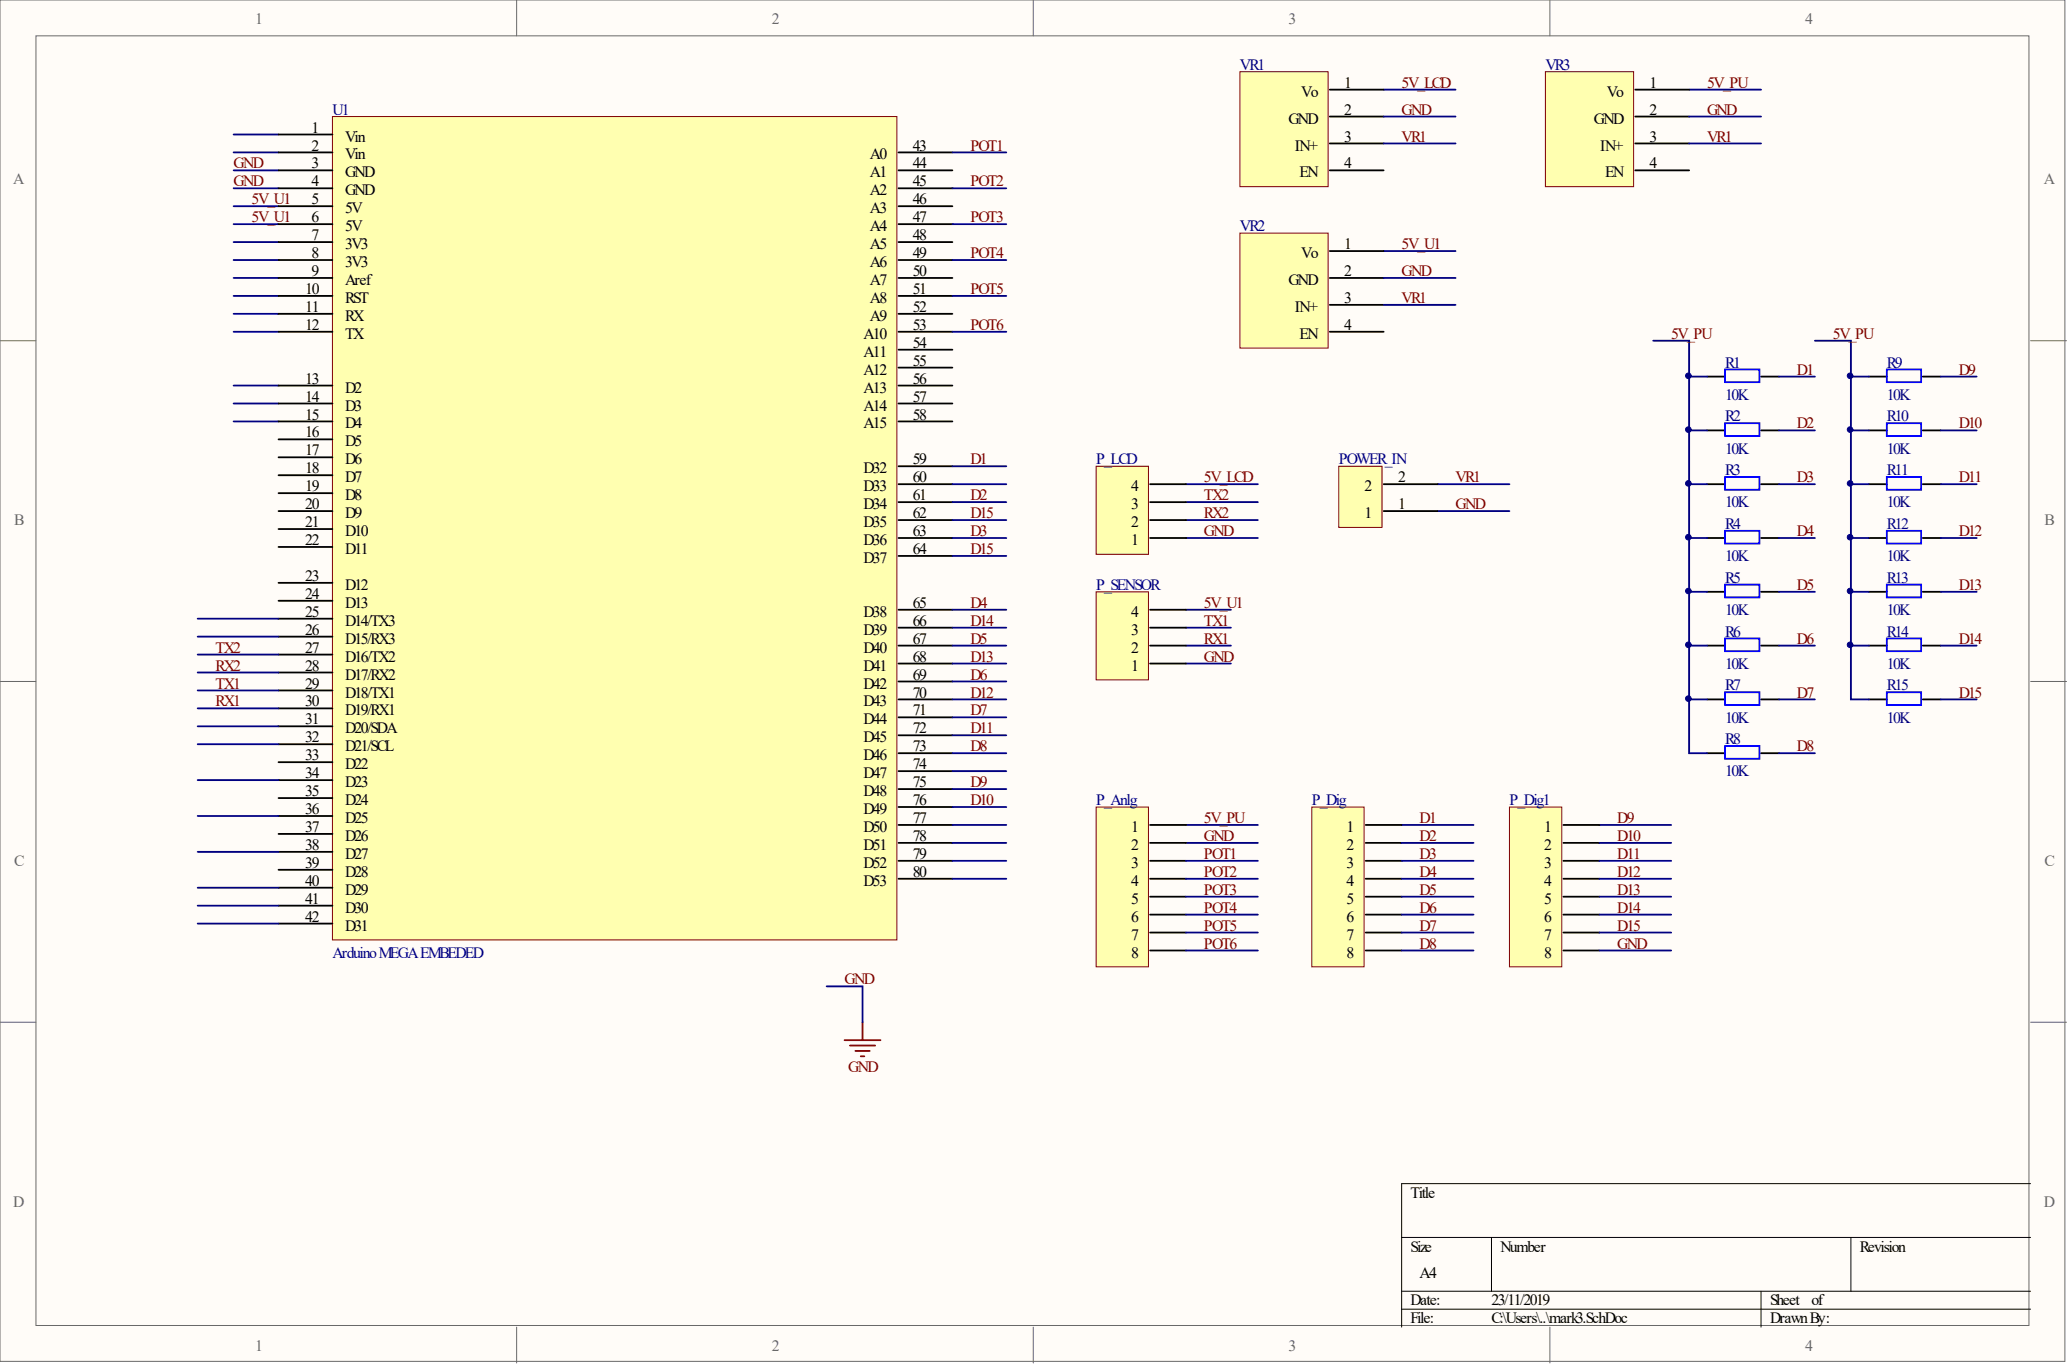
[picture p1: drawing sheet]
<svg xmlns="http://www.w3.org/2000/svg" width="292mm" height="193mm" viewBox="0 0 292 193" stroke-linecap="round" stroke-linejoin="round" font-family="sans-serif">
<g fill="#fffcf8" stroke="#696969" stroke-width=".14">
<path d="M0 0h291.4v192h-291.4z"/>
<path d="M5.1 5.1h281.2v181.9h-281.2z"/>
</g>
<path d="M72.9 0v5.1M145.8 0v5.1M218.7 0v5.1M0 48.1h5.1M286.5 48.1h5.1M0 96.1h5.1M286.5 96.1h5.1M0 144.2h5.1M286.5 144.2h5.1M72.9 187.2v5.1M145.8 187.2v5.1M218.7 187.2v5.1" fill="none" stroke="#696969" stroke-width=".14"/>
<path d="M197.8 174.6h88.7M210.5 174.6v7.5M261.2 174.6v7.5M286.5 167h-88.7v20.2M197.8 182.1h88.7M197.8 184.7h88.7M248.5 182.1v5.1" fill="none" stroke="#000" stroke-width=".14"/>
<g fill="none" stroke="#000080" stroke-width=".25">
<path d="M33 19h6.3M195.3 12.6h10.1M33 31.6h6.3M33 29.1h6.3M33 26.6h6.3M33 24h6.3M33 21.5h6.3M33 39.2h6.3M33 36.7h6.3M33 34.1h6.3M33 46.8h6.3M33 44.3h6.3"/>
<path d="M33 41.7h6.3M33 59.4h6.3M33 56.9h6.3M33 54.4h6.3M167.4 68.3h10.1M167.4 70.8h10.1M167.4 73.4h10.1M167.4 75.9h10.1M202.9 68.3h10.1M202.9 72.1h10.1M167.4 86h6.3M167.4 88.5h6.3"/>
<path d="M167.4 91.1h6.3M167.4 93.6h6.3"/>
</g>
<path d="M46.9 16.4h79.7v116.2h-79.7z" fill="#ffffb0" stroke="#800000" stroke-width=".14"/>
<g fill="none" stroke="#000" stroke-width=".25">
<path d="M39.3 19h7.6M39.3 21.5h7.6M39.3 24h7.6M39.3 26.6h7.6M39.3 29.1h7.6M39.3 31.6h7.6M39.3 34.1h7.6M39.3 36.7h7.6M39.3 39.2h7.6M126.8 21.5h7.6M126.8 24h7.6M126.8 26.6h7.6"/>
<path d="M126.8 29.1h7.6M126.8 31.6h7.6M126.8 34.1h7.6M126.8 36.7h7.6M126.8 39.2h7.6M39.3 41.7h7.6M39.3 44.3h7.6M39.3 46.8h7.6M39.3 54.4h7.6M39.3 56.9h7.6M39.3 59.4h7.6M126.8 41.7h7.6"/>
<path d="M126.8 44.3h7.6M126.8 46.8h7.6M126.8 54.4h7.6M126.8 56.9h7.6M126.8 59.4h7.6M126.8 49.3h7.6M126.8 51.9h7.6M39.3 62h7.6M39.3 64.5h7.6M39.3 67h7.6M39.3 69.6h7.6M39.3 72.1h7.6"/>
<path d="M39.3 74.6h7.6M39.3 77.2h7.6M126.8 65.8h7.6M126.8 68.3h7.6M126.8 70.8h7.6M126.8 73.4h7.6M126.8 75.9h7.6M126.8 78.4h7.6M39.3 82.2h7.6M39.3 84.7h7.6M39.3 87.3h7.6M39.3 89.8h7.6"/>
<path d="M39.3 92.3h7.6M39.3 94.9h7.6M39.3 97.4h7.6M39.3 99.9h7.6M126.8 86h7.6M126.8 88.5h7.6M126.8 91.1h7.6M126.8 93.6h7.6M126.8 96.1h7.6M126.8 98.7h7.6M39.3 102.5h7.6M39.3 105h7.6"/>
<path d="M39.3 107.5h7.6M39.3 110h7.6M39.3 112.6h7.6M39.3 115.1h7.6M39.3 117.6h7.6M126.8 101.2h7.6M126.8 103.7h7.6M126.8 106.2h7.6M126.8 108.8h7.6M126.8 111.3h7.6M126.8 113.8h7.6M126.8 116.4h7.6"/>
<path d="M126.8 118.9h7.6M39.3 120.2h7.6M39.3 122.7h7.6M39.3 125.2h7.6M39.3 127.8h7.6M39.3 130.3h7.6M126.8 121.4h7.6M126.8 124h7.6"/>
</g>
<path d="M154.7 65.8h7.4v12.4h-7.4z" fill="#ffffb0" stroke="#800000" stroke-width=".14"/>
<path d="M162.3 75.9h5.1M162.3 73.4h5.1M162.3 70.8h5.1M162.3 68.3h5.1" fill="none" stroke="#000" stroke-width=".25"/>
<path d="M27.9 94.9h11.4M27.9 92.3h11.4M27.9 89.8h11.4M27.9 87.3h11.4M27.9 99.9h11.4M27.9 97.4h11.4M27.9 102.5h11.4M27.9 105h11.4" fill="none" stroke="#000080" stroke-width=".25"/>
<path d="M188.9 65.8h6.1v8.6h-6.1z" fill="#ffffb0" stroke="#800000" stroke-width=".14"/>
<path d="M195.3 72.1h7.6M195.3 68.3h7.6" fill="none" stroke="#000" stroke-width=".25"/>
<path d="M167.4 116.4h10.1M167.4 118.9h10.1M197.8 116.4h10.1" fill="none" stroke="#000080" stroke-width=".25"/>
<path d="M185.1 113.8h7.4v22.6h-7.4z" fill="#ffffb0" stroke="#800000" stroke-width=".14"/>
<path d="M192.7 116.4h5.1M192.7 118.9h5.1M192.7 121.4h5.1M192.7 124h5.1M192.7 126.5h5.1M192.7 129h5.1M192.7 131.5h5.1M192.7 134.1h5.1" fill="none" stroke="#000" stroke-width=".25"/>
<path d="M197.8 118.9h10.1M197.8 121.4h10.1M197.8 124h10.1M197.8 126.5h10.1M197.8 129h10.1M197.8 131.5h10.1M197.8 134.1h10.1" fill="none" stroke="#000080" stroke-width=".25"/>
<path d="M154.7 113.8h7.4v22.6h-7.4z" fill="#ffffb0" stroke="#800000" stroke-width=".14"/>
<path d="M162.3 116.4h5.1M162.3 118.9h5.1M162.3 121.4h5.1M162.3 124h5.1M162.3 126.5h5.1M162.3 129h5.1M162.3 131.5h5.1M162.3 134.1h5.1" fill="none" stroke="#000" stroke-width=".25"/>
<g fill="none" stroke="#000080" stroke-width=".25">
<path d="M134.4 21.5h7.6M134.4 26.6h7.6M134.4 31.6h7.6M134.4 36.7h7.6M134.4 46.8h7.6M134.4 41.7h7.6M27.9 110h11.4M27.9 115.1h11.4M225.7 116.4h10.1M27.9 120.2h11.4M27.9 125.2h11.4M27.9 127.8h11.4"/>
<path d="M27.9 130.3h11.4M167.4 121.4h10.1M167.4 124h10.1M167.4 126.5h10.1M167.4 129h10.1M167.4 131.5h10.1M167.4 134.1h10.1"/>
</g>
<path d="M213 113.8h7.4v22.6h-7.4z" fill="#ffffb0" stroke="#800000" stroke-width=".14"/>
<path d="M220.6 116.4h5.1M220.6 118.9h5.1M220.6 121.4h5.1M220.6 124h5.1M220.6 126.5h5.1M220.6 129h5.1M220.6 131.5h5.1M220.6 134.1h5.1" fill="none" stroke="#000" stroke-width=".25"/>
<path d="M225.7 118.9h10.1M225.7 121.4h10.1M225.7 124h10.1M225.7 126.5h10.1M225.7 129h10.1M225.7 131.5h10.1M225.7 134.1h10.1" fill="none" stroke="#000080" stroke-width=".25"/>
<path d="M154.7 83.5h7.4v12.4h-7.4z" fill="#ffffb0" stroke="#800000" stroke-width=".14"/>
<g fill="none" stroke="#000" stroke-width=".25">
<path d="M240.9 53.1h2.5M248.5 53.1h2.5M263.7 53.1h2.6M271.3 53.1h2.6M240.9 60.7h2.5M240.9 68.3h2.5M240.9 75.9h2.5M248.5 60.7h2.5M248.5 68.3h2.5M248.5 75.9h2.5M263.7 60.7h2.6M263.7 68.3h2.6"/>
<path d="M263.7 75.9h2.6M271.3 60.7h2.6M271.3 68.3h2.6M271.3 75.9h2.6M162.3 93.6h5.1M162.3 91.1h5.1M162.3 88.5h5.1M162.3 86h5.1M240.9 91.1h2.5M240.9 83.5h2.5M240.9 98.7h2.5M248.5 91.1h2.5"/>
<path d="M248.5 83.5h2.5M248.5 98.7h2.5M263.7 91.1h2.6M263.7 83.5h2.6M263.7 98.7h2.6M271.3 91.1h2.6M271.3 83.5h2.6M271.3 98.7h2.6M240.9 106.2h2.5M248.5 106.2h2.5"/>
</g>
<g fill="none" stroke="#00f" stroke-width=".25">
<path d="M243.4 52.1h4.9v1.8h-4.9zM243.4 59.7h4.9v1.8h-4.9zM266.3 52.1h4.8v1.8h-4.8zM266.3 59.7h4.8v1.8h-4.8zM243.4 67.3h4.9v1.8h-4.9zM243.4 74.9h4.9v1.8h-4.9zM266.3 67.3h4.8v1.8h-4.8zM266.3 74.9h4.8v1.8h-4.8zM243.4 82.5h4.9v1.8h-4.9zM243.4 90.1h4.9v1.8h-4.9zM243.4 97.6h4.9v1.8h-4.9zM266.3 82.5h4.8v1.8h-4.8z"/>
<path d="M266.3 90.1h4.8v1.8h-4.8zM266.3 97.6h4.8v1.8h-4.8zM243.4 105.2h4.9v1.8h-4.9z"/>
</g>
<g fill="none" stroke="#000080" stroke-width=".25">
<path d="M233.3 48.1h5.1v5M240.9 53.1h-2.5v53.1h2.5M251 53.1h5.1M256.1 48.1h5.1v5M263.7 53.1h-2.5v45.6h2.5M273.9 53.1h5M134.4 75.9h7.6M134.4 68.3h7.6M134.4 65.8h7.6M134.4 70.8h7.6M134.4 73.4h7.6M134.4 78.4h7.6"/>
<path d="M238.4 75.9h2.5M238.4 68.3h2.5M238.4 60.7h2.5M251 75.9h5.1M251 68.3h5.1M251 60.7h5.1M261.2 75.9h2.5M261.2 68.3h2.5M261.2 60.7h2.5M273.9 75.9h5M273.9 68.3h5M273.9 60.7h5"/>
<path d="M134.4 98.7h7.6M134.4 91.1h7.6M134.4 86h7.6M134.4 88.5h7.6M134.4 93.6h7.6M134.4 96.1h7.6M238.4 98.7h2.5M238.4 91.1h2.5M238.4 83.5h2.5M251 98.7h5.1M251 91.1h5.1M251 83.5h5.1"/>
<path d="M261.2 91.1h2.5M261.2 83.5h2.5M273.9 98.7h5M273.9 91.1h5M273.9 83.5h5M134.4 106.2h7.6M134.4 101.2h7.6M134.4 103.7h7.6M134.4 108.8h7.6M134.4 111.3h7.6M134.4 113.8h7.6M134.4 116.4h7.6"/>
<path d="M134.4 118.9h7.6M251 106.2h5.1M116.6 139.1h5.1v5.1M134.4 121.4h7.6M134.4 124h7.6"/>
</g>
<path d="M119.2 146.7h5.1M119.9 147.5h3.6M120.7 148.2h2M121.5 149h.5M121.7 144.2v2.5" fill="none" stroke="#800000" stroke-width=".25"/>
<path d="M175 10.1h12.4v16.2h-12.4z" fill="#ffffb0" stroke="#800000" stroke-width=".14"/>
<path d="M187.6 12.6h7.7M187.6 16.4h7.7M187.6 20.2h7.7M187.6 24h7.7" fill="none" stroke="#000" stroke-width=".25"/>
<path d="M195.3 16.4h10.1M195.3 20.2h10.1M195.3 35.4h10.1" fill="none" stroke="#000080" stroke-width=".25"/>
<path d="M175 32.9h12.4v16.2h-12.4z" fill="#ffffb0" stroke="#800000" stroke-width=".14"/>
<path d="M187.6 35.4h7.7M187.6 39.2h7.7M187.6 43h7.7M187.6 46.8h7.7" fill="none" stroke="#000" stroke-width=".25"/>
<path d="M238.4 12.6h10.1M195.3 39.2h10.1M195.3 43h10.1" fill="none" stroke="#000080" stroke-width=".25"/>
<path d="M218.1 10.1h12.4v16.2h-12.4z" fill="#ffffb0" stroke="#800000" stroke-width=".14"/>
<path d="M230.8 12.6h7.6M230.8 16.4h7.6M230.8 20.2h7.6M230.8 24h7.6" fill="none" stroke="#000" stroke-width=".25"/>
<path d="M238.4 16.4h10.1M238.4 20.2h10.1" fill="none" stroke="#000080" stroke-width=".25"/>
<g fill="#000080" stroke="#000080" stroke-width=".14">
<circle cx="238.2" cy="98.5" r=".39"/>
<circle cx="238.2" cy="91" r=".39"/>
<circle cx="238.2" cy="83.4" r=".39"/>
<circle cx="238.2" cy="75.8" r=".39"/>
<circle cx="238.2" cy="68.2" r=".39"/>
<circle cx="238.2" cy="60.6" r=".39"/>
<circle cx="238.2" cy="53" r=".39"/>
<circle cx="261.1" cy="91" r=".39"/>
<circle cx="261.1" cy="83.4" r=".39"/>
<circle cx="261.1" cy="75.8" r=".39"/>
<circle cx="261.1" cy="68.2" r=".39"/>
<circle cx="261.1" cy="60.6" r=".39"/>
<circle cx="261.1" cy="53" r=".39"/>
</g>
<g font-size="2.2" fill="#696969">
<text x="36" y="3.4">1</text>
<text x="108.9" y="3.4">2</text>
<text x="181.8" y="3.4">3</text>
<text x="254.7" y="3.4">4</text>
<text x="1.9" y="26">A</text>
<text x="288.4" y="26">A</text>
<text x="2" y="74.1">B</text>
<text x="288.5" y="74.1">B</text>
<text x="2" y="122.1">C</text>
<text x="288.5" y="122.1">C</text>
<text x="1.9" y="170.2">D</text>
<text x="288.4" y="170.2">D</text>
<text x="36" y="190.6">1</text>
<text x="108.9" y="190.6">2</text>
<text x="181.8" y="190.6">3</text>
<text x="254.7" y="190.6">4</text>
</g>
<g font-size="2.2" fill="#000080">
<text x="175" y="9.8">VR1</text>
<text x="218.1" y="9.8">VR3</text>
<text x="46.9" y="16.2">U1</text>
<text x="175" y="32.6">VR2</text>
<text x="243.4" y="51.8">R1</text>
<text x="266.3" y="51.8">R9</text>
<text x="243.4" y="56.4">10K</text>
<text x="243.4" y="59.4">R2</text>
<text x="266.3" y="56.4">10K</text>
<text x="266.3" y="59.4">R10</text>
<text x="154.7" y="65.5">P_LCD</text>
<text x="188.9" y="65.5">POWER_IN</text>
<text x="243.4" y="64">10K</text>
<text x="266.3" y="64">10K</text>
<text x="243.4" y="71.6">10K</text>
<text x="243.4" y="67">R3</text>
<text x="266.3" y="71.6">10K</text>
<text x="266.3" y="67">R11</text>
<text x="243.4" y="74.6">R4</text>
<text x="266.3" y="74.6">R12</text>
<text x="154.7" y="83.2">P_SENSOR</text>
<text x="243.4" y="79.2">10K</text>
<text x="243.4" y="82.2">R5</text>
<text x="266.3" y="79.2">10K</text>
<text x="266.3" y="82.2">R13</text>
<text x="243.4" y="86.8">10K</text>
<text x="243.4" y="89.8">R6</text>
<text x="266.3" y="86.8">10K</text>
<text x="266.3" y="89.8">R14</text>
<text x="243.4" y="94.3">10K</text>
<text x="266.3" y="94.3">10K</text>
<text x="243.4" y="101.9">10K</text>
<text x="243.4" y="97.4">R7</text>
<text x="266.3" y="101.9">10K</text>
<text x="266.3" y="97.4">R15</text>
<text x="243.4" y="105">R8</text>
<text x="154.7" y="113.6">P_Anlg</text>
<text x="185.1" y="113.6">P_Dig</text>
<text x="213" y="113.6">P_Dig1</text>
<text x="243.4" y="109.5">10K</text>
<text x="46.9" y="135.1">ArduinoMEGAEMBEDED</text>
</g>
<g font-size="2.2">
<text x="181.8" y="17.4">GND</text>
<text x="183.6" y="13.6">Vo</text>
<text x="189.7" y="12.4">1</text>
<text x="189.7" y="16.2">2</text>
<text x="224.9" y="17.4">GND</text>
<text x="226.7" y="13.6">Vo</text>
<text x="232.8" y="12.4">1</text>
<text x="232.8" y="16.2">2</text>
<text x="44" y="18.7">1</text>
<text x="44" y="21.2">2</text>
<text x="44" y="23.8">3</text>
<text x="48.7" y="20">Vin</text>
<text x="48.7" y="22.5">Vin</text>
<text x="122.8" y="22.5">A0</text>
<text x="128.8" y="21.2">43</text>
<text x="128.8" y="23.8">44</text>
<text x="182.7" y="21.2">IN+</text>
<text x="189.7" y="20">3</text>
<text x="189.7" y="23.8">4</text>
<text x="225.8" y="21.2">IN+</text>
<text x="232.8" y="20">3</text>
<text x="232.8" y="23.8">4</text>
<text x="44" y="26.3">4</text>
<text x="44" y="28.8">5</text>
<text x="48.7" y="25">GND</text>
<text x="48.7" y="27.6">GND</text>
<text x="122.8" y="25">A1</text>
<text x="122.8" y="27.6">A2</text>
<text x="128.8" y="26.3">45</text>
<text x="128.8" y="28.8">46</text>
<text x="183.4" y="25">EN</text>
<text x="226.5" y="25">EN</text>
<text x="44" y="31.4">6</text>
<text x="44" y="33.9">7</text>
<text x="48.7" y="30.1">5V</text>
<text x="48.7" y="32.6">5V</text>
<text x="48.7" y="35.1">3V3</text>
<text x="122.8" y="30.1">A3</text>
<text x="122.8" y="32.6">A4</text>
<text x="122.8" y="35.1">A5</text>
<text x="128.8" y="31.4">47</text>
<text x="128.8" y="33.9">48</text>
<text x="189.7" y="35.1">1</text>
<text x="43.1" y="41.5">10</text>
<text x="44" y="36.4">8</text>
<text x="44" y="38.9">9</text>
<text x="48.7" y="37.7">3V3</text>
<text x="48.7" y="40.2">Aref</text>
<text x="122.8" y="37.7">A6</text>
<text x="122.8" y="40.2">A7</text>
<text x="128.8" y="36.4">49</text>
<text x="128.8" y="38.9">50</text>
<text x="128.8" y="41.5">51</text>
<text x="181.8" y="40.2">GND</text>
<text x="183.6" y="36.4">Vo</text>
<text x="189.7" y="38.9">2</text>
<text x="43.1" y="44">11</text>
<text x="43.1" y="46.5">12</text>
<text x="48.7" y="42.7">RST</text>
<text x="48.7" y="45.3">RX</text>
<text x="48.7" y="47.8">TX</text>
<text x="121.8" y="47.8">A10</text>
<text x="122.8" y="42.7">A8</text>
<text x="122.8" y="45.3">A9</text>
<text x="128.8" y="44">52</text>
<text x="128.8" y="46.5">53</text>
<text x="182.7" y="44">IN+</text>
<text x="183.4" y="47.8">EN</text>
<text x="189.7" y="42.7">3</text>
<text x="189.7" y="46.5">4</text>
<text x="121.8" y="50.3">A11</text>
<text x="121.8" y="52.9">A12</text>
<text x="128.8" y="49.1">54</text>
<text x="128.8" y="51.6">55</text>
<text x="43.1" y="54.1">13</text>
<text x="43.1" y="56.6">14</text>
<text x="43.1" y="59.2">15</text>
<text x="48.7" y="55.4">D2</text>
<text x="48.7" y="57.9">D3</text>
<text x="121.8" y="55.4">A13</text>
<text x="121.8" y="57.9">A14</text>
<text x="128.8" y="54.1">56</text>
<text x="128.8" y="56.6">57</text>
<text x="128.8" y="59.2">58</text>
<text x="43.1" y="61.7">16</text>
<text x="43.1" y="64.2">17</text>
<text x="48.7" y="60.4">D4</text>
<text x="48.7" y="63">D5</text>
<text x="48.7" y="65.5">D6</text>
<text x="121.8" y="60.4">A15</text>
<text x="128.8" y="65.5">59</text>
<text x="43.1" y="66.8">18</text>
<text x="43.1" y="69.3">19</text>
<text x="43.1" y="71.8">20</text>
<text x="48.7" y="68">D7</text>
<text x="48.7" y="70.6">D8</text>
<text x="121.8" y="66.8">D32</text>
<text x="121.8" y="69.3">D33</text>
<text x="121.8" y="71.8">D34</text>
<text x="128.8" y="68">60</text>
<text x="128.8" y="70.6">61</text>
<text x="159.6" y="71.8">3</text>
<text x="159.6" y="69.3">4</text>
<text x="192.6" y="69.3">2</text>
<text x="197.3" y="71.8">1</text>
<text x="197.3" y="68">2</text>
<text x="43.1" y="74.4">21</text>
<text x="43.1" y="76.9">22</text>
<text x="48.7" y="73.1">D9</text>
<text x="48.7" y="75.6">D10</text>
<text x="121.8" y="74.4">D35</text>
<text x="121.8" y="76.9">D36</text>
<text x="128.8" y="73.1">62</text>
<text x="128.8" y="75.6">63</text>
<text x="159.6" y="76.9">1</text>
<text x="159.6" y="74.4">2</text>
<text x="192.6" y="73.1">1</text>
<text x="43.1" y="81.9">23</text>
<text x="48.7" y="78.2">D11</text>
<text x="48.7" y="83.2">D12</text>
<text x="121.8" y="79.4">D37</text>
<text x="128.8" y="78.2">64</text>
<text x="43.1" y="84.5">24</text>
<text x="43.1" y="87">25</text>
<text x="43.1" y="89.5">26</text>
<text x="48.7" y="85.7">D13</text>
<text x="48.7" y="88.3">D14/TX3</text>
<text x="121.8" y="87">D38</text>
<text x="121.8" y="89.5">D39</text>
<text x="128.8" y="85.7">65</text>
<text x="128.8" y="88.3">66</text>
<text x="159.6" y="89.5">3</text>
<text x="159.6" y="87">4</text>
<text x="43.1" y="92.1">27</text>
<text x="43.1" y="94.6">28</text>
<text x="48.7" y="90.8">D15/RX3</text>
<text x="48.7" y="93.3">D16/TX2</text>
<text x="48.7" y="95.9">D17/RX2</text>
<text x="121.8" y="92.1">D40</text>
<text x="121.8" y="94.6">D41</text>
<text x="128.8" y="90.8">67</text>
<text x="128.8" y="93.3">68</text>
<text x="128.8" y="95.9">69</text>
<text x="159.6" y="94.6">1</text>
<text x="159.6" y="92.1">2</text>
<text x="43.1" y="97.1">29</text>
<text x="43.1" y="99.7">30</text>
<text x="48.7" y="98.4">D18/TX1</text>
<text x="48.7" y="100.9">D19/RX1</text>
<text x="121.8" y="97.1">D42</text>
<text x="121.8" y="99.7">D43</text>
<text x="128.8" y="98.4">70</text>
<text x="128.8" y="100.9">71</text>
<text x="43.1" y="102.2">31</text>
<text x="43.1" y="104.7">32</text>
<text x="43.1" y="107.2">33</text>
<text x="48.7" y="103.5">D20/SDA</text>
<text x="48.7" y="106">D21/SCL</text>
<text x="121.8" y="102.2">D44</text>
<text x="121.8" y="104.7">D45</text>
<text x="121.8" y="107.2">D46</text>
<text x="128.8" y="103.5">72</text>
<text x="128.8" y="106">73</text>
<text x="43.1" y="109.8">34</text>
<text x="43.1" y="112.3">35</text>
<text x="48.7" y="108.5">D22</text>
<text x="48.7" y="111">D23</text>
<text x="48.7" y="113.6">D24</text>
<text x="121.8" y="109.8">D47</text>
<text x="121.8" y="112.3">D48</text>
<text x="128.8" y="108.5">74</text>
<text x="128.8" y="111">75</text>
<text x="128.8" y="113.6">76</text>
<text x="43.1" y="114.8">36</text>
<text x="43.1" y="117.4">37</text>
<text x="43.1" y="119.9">38</text>
<text x="48.7" y="116.1">D25</text>
<text x="48.7" y="118.6">D26</text>
<text x="121.8" y="114.8">D49</text>
<text x="121.8" y="117.4">D50</text>
<text x="121.8" y="119.9">D51</text>
<text x="128.8" y="116.1">77</text>
<text x="128.8" y="118.6">78</text>
<text x="159.6" y="117.4">1</text>
<text x="159.6" y="119.9">2</text>
<text x="190" y="117.4">1</text>
<text x="190" y="119.9">2</text>
<text x="217.9" y="117.4">1</text>
<text x="217.9" y="119.9">2</text>
<text x="43.1" y="122.4">39</text>
<text x="43.1" y="125">40</text>
<text x="48.7" y="121.2">D27</text>
<text x="48.7" y="123.7">D28</text>
<text x="121.8" y="122.4">D52</text>
<text x="121.8" y="125">D53</text>
<text x="128.8" y="121.2">79</text>
<text x="128.8" y="123.7">80</text>
<text x="159.6" y="122.4">3</text>
<text x="159.6" y="125">4</text>
<text x="190" y="122.4">3</text>
<text x="190" y="125">4</text>
<text x="217.9" y="122.4">3</text>
<text x="217.9" y="125">4</text>
<text x="43.1" y="127.5">41</text>
<text x="43.1" y="130">42</text>
<text x="48.7" y="126.2">D29</text>
<text x="48.7" y="128.7">D30</text>
<text x="48.7" y="131.3">D31</text>
<text x="159.6" y="127.5">5</text>
<text x="159.6" y="130">6</text>
<text x="190" y="127.5">5</text>
<text x="190" y="130">6</text>
<text x="217.9" y="127.5">5</text>
<text x="217.9" y="130">6</text>
<text x="159.6" y="132.5">7</text>
<text x="159.6" y="135.1">8</text>
<text x="190" y="132.5">7</text>
<text x="190" y="135.1">8</text>
<text x="217.9" y="132.5">7</text>
<text x="217.9" y="135.1">8</text>
<text x="199.1" y="168.9">Title</text>
<text x="199.1" y="176.5">Size</text>
<text x="211.7" y="176.5">Number</text>
<text x="262.4" y="176.5">Revision</text>
<text x="199.1" y="184.1">Date:</text>
<text x="200.3" y="180.3">A4</text>
<text x="210.5" y="184.1">23/11/2019</text>
<text x="249.8" y="184.1">Sheet</text>
<text x="255.6" y="184.1">of</text>
<text x="199.1" y="186.7">File:</text>
<text x="210.5" y="186.7">C:\Users\..\mark3.SchDoc</text>
<text x="249.8" y="186.7">DrawnBy:</text>
</g>
<g font-size="2.2" fill="#800000">
<text x="197.8" y="16.2">GND</text>
<text x="197.8" y="12.4">5V_LCD</text>
<text x="240.9" y="16.2">GND</text>
<text x="240.9" y="12.4">5V_PU</text>
<text x="33" y="23.8">GND</text>
<text x="136.9" y="21.2">POT1</text>
<text x="197.8" y="20">VR1</text>
<text x="240.9" y="20">VR1</text>
<text x="33" y="26.3">GND</text>
<text x="35.5" y="28.8">5V_U1</text>
<text x="136.9" y="26.3">POT2</text>
<text x="35.5" y="31.4">5V_U1</text>
<text x="136.9" y="31.4">POT3</text>
<text x="197.8" y="35.1">5V_U1</text>
<text x="136.9" y="36.4">POT4</text>
<text x="136.9" y="41.5">POT5</text>
<text x="197.8" y="38.9">GND</text>
<text x="136.9" y="46.5">POT6</text>
<text x="197.8" y="42.7">VR1</text>
<text x="235.8" y="47.8">5V_PU</text>
<text x="258.6" y="47.8">5V_PU</text>
<text x="253.6" y="52.9">D1</text>
<text x="276.4" y="52.9">D9</text>
<text x="136.9" y="65.5">D1</text>
<text x="253.6" y="60.4">D2</text>
<text x="276.4" y="60.4">D10</text>
<text x="136.9" y="70.6">D2</text>
<text x="169.9" y="68">5V_LCD</text>
<text x="169.9" y="70.6">TX2</text>
<text x="205.4" y="68">VR1</text>
<text x="205.4" y="71.8">GND</text>
<text x="253.6" y="68">D3</text>
<text x="276.4" y="68">D11</text>
<text x="136.9" y="75.6">D3</text>
<text x="136.9" y="73.1">D15</text>
<text x="169.9" y="75.6">GND</text>
<text x="169.9" y="73.1">RX2</text>
<text x="253.6" y="75.6">D4</text>
<text x="276.4" y="75.6">D12</text>
<text x="136.9" y="78.2">D15</text>
<text x="253.6" y="83.2">D5</text>
<text x="276.4" y="83.2">D13</text>
<text x="136.9" y="85.7">D4</text>
<text x="136.9" y="88.3">D14</text>
<text x="169.9" y="85.7">5V_U1</text>
<text x="169.9" y="88.3">TX1</text>
<text x="30.4" y="94.6">RX2</text>
<text x="30.4" y="92.1">TX2</text>
<text x="136.9" y="95.9">D6</text>
<text x="136.9" y="90.8">D5</text>
<text x="136.9" y="93.3">D13</text>
<text x="169.9" y="93.3">GND</text>
<text x="169.9" y="90.8">RX1</text>
<text x="253.6" y="90.8">D6</text>
<text x="276.4" y="90.8">D14</text>
<text x="30.4" y="99.7">RX1</text>
<text x="30.4" y="97.1">TX1</text>
<text x="136.9" y="100.9">D7</text>
<text x="136.9" y="98.4">D12</text>
<text x="253.6" y="98.4">D7</text>
<text x="276.4" y="98.4">D15</text>
<text x="136.9" y="106">D8</text>
<text x="136.9" y="103.5">D11</text>
<text x="253.6" y="106">D8</text>
<text x="136.9" y="111">D9</text>
<text x="136.9" y="113.6">D10</text>
<text x="169.9" y="118.6">GND</text>
<text x="169.9" y="116.1">5V_PU</text>
<text x="200.3" y="116.1">D1</text>
<text x="200.3" y="118.6">D2</text>
<text x="228.2" y="116.1">D9</text>
<text x="228.2" y="118.6">D10</text>
<text x="169.9" y="121.2">POT1</text>
<text x="169.9" y="123.7">POT2</text>
<text x="200.3" y="121.2">D3</text>
<text x="200.3" y="123.7">D4</text>
<text x="228.2" y="121.2">D11</text>
<text x="228.2" y="123.7">D12</text>
<text x="169.9" y="126.2">POT3</text>
<text x="169.9" y="128.7">POT4</text>
<text x="169.9" y="131.3">POT5</text>
<text x="200.3" y="126.2">D5</text>
<text x="200.3" y="128.7">D6</text>
<text x="200.3" y="131.3">D7</text>
<text x="228.2" y="126.2">D13</text>
<text x="228.2" y="128.7">D14</text>
<text x="228.2" y="131.3">D15</text>
<text x="169.9" y="133.8">POT6</text>
<text x="200.3" y="133.8">D8</text>
<text x="228.2" y="133.8">GND</text>
<text x="119.2" y="138.9">GND</text>
<text x="119.7" y="151.2">GND</text>
</g>
</svg>
